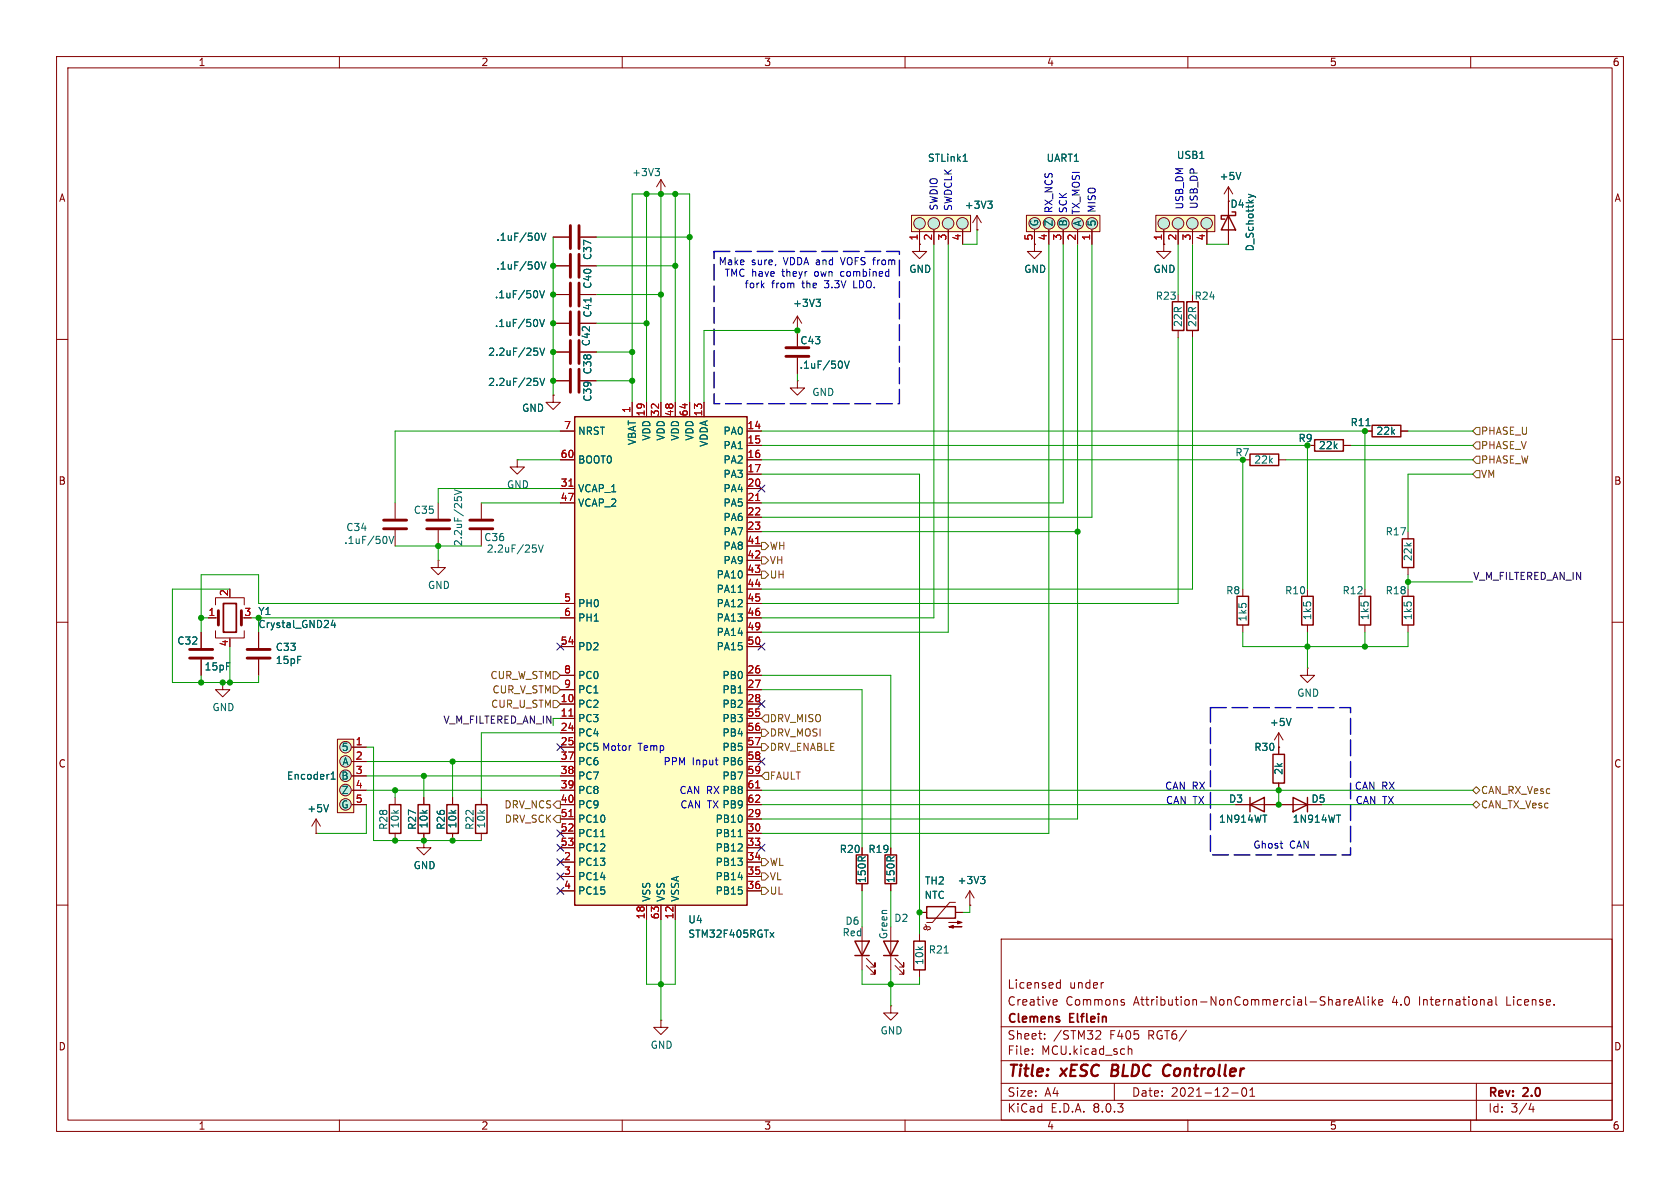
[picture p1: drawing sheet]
<svg xmlns="http://www.w3.org/2000/svg" width="297mm" height="210mm" viewBox="0 0 297 210" stroke-linecap="round" stroke-linejoin="round" font-family="sans-serif">
<g fill="none" stroke="#840000" stroke-width=".18">
<path d="M10 10h277v190h-277zM12 12h273v186h-273zM60 10v2M110 10v2M160 10v2M210 10v2M260 10v2M116.8 34.3h.1M116.8 31.8l-.7 1.2M116.8 31.8v2.5M116.8 31.8l.8 1.2M217.2 33l-.8 1.3"/>
<path d="M217.2 33v2.6M217.2 33l.7 1.3M10 60h2M285 60h2M10 110h2M285 110h2M10 160h2M285 160h2M177 166h108v32h-108zM186.4 176.7l.4 .1 .1 .3-.7 .1M186.8 177.6l-.4 .1M186.9 174.6h.6"/>
<path d="M186.9 173.8h.6M187.5 173.2v1.5M195 173.7h.1M198.4 177.2l.3 .1 .1 .2-.2 .2h-.3M198.4 176.7l.3 .1M237.6 176.7v1M238 176.7l-.3 .1-.1 .2M238.5 177.2l.7-.1-.1-.3-.4-.1-.2 .2v.7h.6M239.6 177.7l.5-1.5 .5 1.5M239.7 177.3h.8M241.1 176.2v1.3l.2 .2M241.9 176.2v.1"/>
<path d="M241.9 176.7v1M242.6 176.2v1.5M242.7 177.1l.5 .6M243.2 176.7l-.6 .6M243.7 177.2l.8-.1-.1-.3-.4-.1-.3 .2 .1 .7h.6M263.1 177.6h.6M263.1 176.8h.6v.9M263.7 177.1l-.6 .1M264.5 176.2v1.3l.2 .2M60 198v2M110 198v2M160 198v2"/>
<path d="M177 194.5h108M177 191.5h108M177 187.5h108M177 181.5h108M182.5 186.3v.1M182.5 185.5v.1M184.7 183.6v.1M184.7 182.8v.1M194 182.2l.5 .1 .1 .3-.9 1.1h.9M197 191.5v3M199.5 184.9v1.5M199.5 185.5l.2-.1 .3 .1 .1 .9"/>
<path d="M210 198v2M217.7 193.2h1.2M219.7 192.4l.2-.1a.81 .81 0 0 1 .6 .6 .81 .81 0 0 1-.3 .8l-.2 .1a.81 .81 0 0 1-.3-1.4zM221 193.8h.8M221 192.7l.4-.4v1.5M260 198v2M261 191.5v6.5M270.7 195l-.4 1.1h.9M271 195.6v1"/>
</g>
<path d="M196.7 188.2l-.3 2h.8M206.6 188.2l-.5 .1M206.6 190.1l-.4 .1" fill="none" stroke="#840000" stroke-width=".4"/>
<path d="M115.8 29.8h.8l-.4 .5M116.4 30.3l.2 .2v.3l-.2 .3M219.4 30.5l-.5 1.2" fill="none" stroke="#006464" stroke-width=".18"/>
<path d="M101.6 73.7h30.5v86.3h-30.5z" fill="#ffffc2"/>
<path d="M217.2 38.1l1.2 2.5h-2.5zM217.8 37.5h.6v.6h-2.5v.6h.6M101.6 73.7h30.5v86.3h-30.5zM221 80.3h5.1v2h-5.1z" fill="none" stroke="#840000" stroke-width=".25"/>
<g fill="none" stroke="#840000" stroke-width=".18">
<path d="M217.2 35.6v7.6M97.8 57.2h2.8M102.6 57.2h2.8M141 58.4h.1M141 55.9v5.3M141 55.9l-.8 1.3M141 55.9l.7 1.3M182.9 43.2v1.3h1.2l-1.2 1.2-1.3-1.2h1.3M182.9 43.2h.1M205.7 43.2v1.3h1.3l-1.3 1.2-1.2-1.2h1.2M205.7 43.2h.1M99.1 76.2h2.5"/>
<path d="M111.8 71.1v2.6M114.3 71.1v2.6M116.8 71.1v2.6M119.4 71.1v2.6M121.9 71.1v2.6M124.5 71.1v2.6M132.1 76.2h2.5M132.1 78.7h2.5M141 67.3v1.3h1.2l-1.2 1.3-1.3-1.3h1.3M141 67.3h.1M141 63.2v2.8M99.1 81.3h2.5"/>
<path d="M99.1 86.4h2.5M99.1 88.9h2.5M132.1 81.3h2.5M132.1 83.8h2.5M132.1 86.4h2.5M132.1 88.9h2.5M132.1 91.4h2.5M132.1 94h2.5M132.1 96.5h2.5M132.1 99.1h2.5M226.1 81.3h1.2M36.8 109.2h1.8"/>
<path d="M38.1 111.5v1.3h5.1v-1.3M38.1 106.9v-1.2h5.1v1.2M40.6 112.8v.2M45.7 111.8v2.8M45.7 116.6v2.8M99.1 119.4h2.5M99.1 106.7h2.5M99.1 109.2h2.5M99.1 114.3h2.5M132.1 119.4h2.5M132.1 101.6h2.5M132.1 104.1h2.5"/>
<path d="M132.1 106.7h2.5M132.1 109.2h2.5M132.1 111.8h2.5M132.1 114.3h2.5M39.4 120.7v1.2h1.2l-1.2 1.3-1.3-1.3h1.3M39.4 120.7h.1M99.1 124.5h2.5M99.1 127h2.5M99.1 129.5h2.5M99.1 132.1h2.5M99.1 121.9h2.5M99.1 134.6h2.5"/>
<path d="M99.1 137.2h2.5M99.1 139.7h2.5M132.1 124.5h2.5M132.1 127h2.5M132.1 129.5h2.5M132.1 132.1h2.5M132.1 121.9h2.5M132.1 134.6h2.5M132.1 137.2h2.5M132.1 139.7h2.5M55.9 147.3h.1M55.9 144.8l-.8 1.3"/>
<path d="M55.9 144.8v2.5M55.9 144.8l.7 1.3M99.1 152.4h2.5M99.1 144.8h2.5M99.1 154.9h2.5M99.1 147.3h2.5M99.1 149.9h2.5M99.1 157.5h2.5M99.1 142.2h2.5M132.1 152.4h2.5M132.1 144.8h2.5M132.1 154.9h2.5"/>
<path d="M132.1 147.3h2.5M132.1 149.9h2.5M132.1 157.5h2.5M132.1 142.2h2.5M114.3 160v2.6M116.8 160v2.6M119.4 160v2.6"/>
</g>
<path d="M100.6 85.9h.7M133.6 88.5h.7M133.6 96.1h.7M100.6 126.6h.7M133.6 139.3h.7M100.6 144.4h.7" fill="none" stroke="#a90000" stroke-width=".18"/>
<g fill="none" stroke="#006464" stroke-width=".18">
<path d="M220.7 34.3l.9 .3M221.6 34.6l-.9 .3M221.6 34.6l.4 .3M95.4 56.5l.4 1.2 .5-1.2M144.3 52.9h.7l-.4 .5M144.8 53.4l.2 .2v.3l-.2 .3M149.3 63.8l.4 1.3 .4-1.3M58.9 109.6l-.3 .9h.7M59.2 110.1v.8M130.5 104.7h.7M58.1 142.2l-.4 1.3M106.2 147.9h.7"/>
<path d="M130.5 147.9h.7M136.1 164.8l.7 .9M136.8 164.8l-.7 .9"/>
</g>
<path d="M100.8 55.1v4.1M102.4 55.1v4.1M138.9 61.5h4.1M138.9 63h4.1M38.6 108v2.5M42.7 108v2.5M43.7 116.3h4.1M43.7 114.8h4.1" fill="none" stroke="#840000" stroke-width=".51"/>
<path d="M39.5 106.7h2.3v5.1h-2.3z" fill="none" stroke="#840000" stroke-width=".3"/>
<path d="M59.7 130.7h2.8v13h-2.8z" fill="#ffffc2"/>
<g fill="#bdf5ff" stroke="#bdf5ff" stroke-width=".18">
<circle cx="61.1" cy="132.1" r="1.02"/>
<circle cx="61.1" cy="134.6" r="1.02"/>
<circle cx="61.1" cy="137.1" r="1.02"/>
<circle cx="61.1" cy="139.7" r="1.02"/>
</g>
<g fill="none" stroke="#840000" stroke-width=".18">
<path d="M35.6 111.8v2.8M35.6 116.6v2.8M59.7 130.7h2.8v13h-2.8zM62.2 132.1h2.6M62.2 134.6h2.6M62.2 137.2h2.6M62.2 139.7h2.6M62.2 142.2h2.6"/>
<circle cx="61.1" cy="139.7" r="1.02"/>
<circle cx="61.1" cy="137.1" r="1.02"/>
<circle cx="61.1" cy="132.1" r="1.02"/>
<circle cx="61.1" cy="134.6" r="1.02"/>
</g>
<path d="M58.5 137.7h.8M58.5 136.8l.4-.3v1.2" fill="none" stroke="#006464" stroke-width=".18"/>
<path d="M33.5 116.3h4.1M33.5 114.8h4.1" fill="none" stroke="#840000" stroke-width=".51"/>
<path d="M181.5 38.1h12.9v2.9h-12.9z" fill="#ffffc2"/>
<g fill="#bdf5ff" stroke="#bdf5ff" stroke-width=".18">
<circle cx="193" cy="39.5" r="1.02"/>
<circle cx="185.5" cy="39.5" r="1.02"/>
</g>
<g fill="none" stroke="#840000" stroke-width=".18">
<path d="M181.5 38.1h12.9v2.9h-12.9zM182.9 40.6v2.6M185.4 40.6v2.6M188 40.6v2.6M190.5 40.6v2.6M193 40.6v2.6"/>
<circle cx="185.5" cy="39.5" r="1.02"/>
<circle cx="193" cy="39.5" r="1.02"/>
</g>
<path d="M161.2 38.1h10.4v2.9h-10.4z" fill="#ffffc2"/>
<g fill="#bdf5ff" stroke="#bdf5ff" stroke-width=".18">
<circle cx="162.6" cy="39.5" r="1.02"/>
<circle cx="165.1" cy="39.5" r="1.02"/>
<circle cx="167.6" cy="39.5" r="1.02"/>
<circle cx="170.1" cy="39.5" r="1.02"/>
</g>
<g fill="none" stroke="#840000" stroke-width=".18">
<path d="M161.2 38.1h10.4v2.9h-10.4zM172.7 38.1l-.7 1.3M172.7 38.1v2.5M172.7 38.1l.8 1.3M97.8 52.1h2.8M97.8 47h2.8M97.8 41.9h2.8M102.6 52.1h2.8M102.6 47h2.8M102.6 41.9h2.8M162.6 43.2v1.3h1.2l-1.2 1.2-1.3-1.2h1.3M162.6 43.2h.1"/>
<path d="M162.6 40.6v2.6M165.1 40.6v2.6M167.6 40.6v2.6M170.2 40.6v2.6M172.7 40.6h.1M208.3 52.1v1.2M208.3 58.4v1.3M210.8 58.4v1.3M97.8 69.9v1.2h1.3l-1.3 1.3-1.3-1.3h1.3M97.8 69.9h.1M97.8 62.2h2.8M97.8 67.3h2.8"/>
<path d="M102.6 62.2h2.8M102.6 67.3h2.8M231.1 78.7h1.3M237.5 78.7h1.3M241.3 76.2h1.3M247.6 76.2h1.3M69.8 88.9v2.8M69.8 93.7v2.8M77.5 99.1v1.2h1.2l-1.2 1.3-1.3-1.3h1.3M77.5 99.1h.1M77.5 88.9v2.8M77.5 93.7v2.8"/>
<path d="M85.1 88.9v2.8M85.1 93.7v2.8M91.4 81.3v1.3h1.3l-1.3 1.2-1.2-1.2h1.2M91.4 81.3h.1M248.9 94v1.3M219.7 104.1v1.3M219.7 110.5v1.3M231.1 118.1v1.3h1.3l-1.3 1.3-1.2-1.3h1.2M231.1 118.1h.1M231.1 104.1v1.3M231.1 110.5v1.3M241.3 104.1v1.3"/>
<path d="M241.3 110.5v1.3M248.9 100.3v1.3M248.9 104.1v1.3M248.9 110.5v1.3M226.1 132.1h.1M226.1 129.5l-.8 1.3M226.1 129.5v3.9M226.1 138.4v1.3M226.1 129.5l.7 1.3M69.8 141v1.2M69.8 147.3v1.3M74.9 141v1.2"/>
<path d="M74.9 147.3v1.3M80 141v1.2M80 147.3v1.3M85.1 141v1.2M85.1 147.3v1.3M168.9 159.5h-1l-3.1 3.6h-1M171.4 157.5l-.7 1.3M171.4 157.5v2.5M171.4 157.5l.8 1.3M218.4 142.2h15.3M157.5 166.4v5.1M158.2 170.7l1.6 1.5v-.7v.7h-.8"/>
<path d="M158.2 169.4l1.6 1.5v-.7v.7h-.8M162.6 165.1v1.3M162.6 171.5v1.2M162.6 161.3h1.2M163.3 164.1l.2-.3 .9 .1v.3l-.4 .3M163.6 163.5l.2 .2v.5l-.3 .1-.2-.2M168.9 161.3h1.3M171.4 160h.1"/>
<circle cx="162.6" cy="39.5" r="1.02"/>
<circle cx="165.1" cy="39.5" r="1.02"/>
<circle cx="167.6" cy="39.5" r="1.02"/>
<circle cx="170.1" cy="39.5" r="1.02"/>
</g>
<g fill="none" stroke="#006464" stroke-width=".18">
<path d="M170.3 28.5h.7M174.6 35.6h.8l-.4 .4M175.2 36l.2 .3v.3l-.2 .2M95.4 51.4l.4 1.2 .5-1.2M95.7 46.3l.4 1.3 .4-1.3M95.7 41.2l.4 1.3 .4-1.3M104.5 52.7v.7M94.4 61.5h.6M94.4 66.9h.6M94.8 62l.3 .3v.3l-.3 .2M94.8 67.4l.3 .2v.3l-.3 .2M95.4 61.5l.5 1.3 .4-1.3"/>
<path d="M95.4 66.9l.5 1.2 .4-1.2M241.5 75.3h.7M68.8 94.8l.4 1.3 .4-1.3M80.3 87.9v.6M80.3 86.6l1.3 .4-1.3 .4M80.8 88l.3-.2h.3l.2 .2M94.2 96.3h.6M94.6 96.8l.2 .3v.3l-.2 .2M95.2 96.3l.4 1.3 .4-1.3M228.3 127l-.5 1.3M173.3 154.9h.8l-.4 .5M173.9 155.4l.2 .3v.3l-.2 .2"/>
<path d="M223.2 144.1h.8M236.3 144.1h.7M166.9 168.5h.7"/>
</g>
<g fill="none" stroke="#840000" stroke-width=".25">
<path d="M207.3 53.3h2v5.1h-2zM209.8 53.3h2v5.1h-2zM232.4 77.7h5.1v2.1h-5.1zM242.6 75.2h5v2h-5zM247.9 95.3h2v5h-2zM218.7 105.4h2v5.1h-2zM230.1 105.4h2.1v5.1h-2.1zM240.3 105.4h2v5.1h-2zM247.9 105.4h2v5.1h-2zM225 133.4h2.1v5h-2.1zM68.8 142.2h2.1v5.1h-2.1zM73.9 142.2h2v5.1h-2z"/>
<path d="M79 142.2h2v5.1h-2zM84.1 142.2h2v5.1h-2zM221 142.2l2.5-1.2v2.5zM221 141v2.5M228.6 141l2.5 1.2-2.5 1.3zM231.1 141v2.5M156.2 166.4h2.5l-1.2 2.5zM156.2 168.9h2.5M161.5 166.4h2.1v5.1h-2.1zM163.8 160.3h5.1v2h-5.1z"/>
</g>
<g fill="none" stroke="#840000" stroke-width=".51">
<path d="M100.8 39.9v4M102.4 39.9v4M100.8 45v4M100.8 50v4.1M102.4 45v4M102.4 50v4.1M100.8 60.2v4.1M100.8 65.3v4M102.4 60.2v4.1M102.4 65.3v4M67.8 91.9h4.1M67.8 93.5h4.1"/>
<path d="M75.4 91.9h4.1M75.4 93.5h4.1M83.1 91.9h4M83.1 93.5h4"/>
</g>
<g fill="#840000" stroke="#840000" stroke-width=".18">
<path d="M167.8 163.8l.7-.2v.5l-.7-.3h2.3z"/>
<path d="M167.8 163.1h2.3l-.8 .2v-.5l.8 .3z"/>
</g>
<path d="M204.3 38.1h10.5v2.9h-10.5z" fill="#ffffc2"/>
<g fill="#bdf5ff" stroke="#bdf5ff" stroke-width=".18">
<circle cx="205.7" cy="39.5" r="1.02"/>
<circle cx="208.3" cy="39.5" r="1.02"/>
<circle cx="210.8" cy="39.5" r="1.02"/>
<circle cx="213.3" cy="39.5" r="1.02"/>
</g>
<g fill="none" stroke="#840000" stroke-width=".18">
<path d="M204.3 38.1h10.5v2.9h-10.5zM217.2 35.6v2.5M97.8 52.1h2.8M97.8 47h2.8M97.8 41.9h2.8M97.8 57.2h2.8M102.6 52.1h2.8M102.6 47h2.8M102.6 41.9h2.8M102.6 57.2h2.8M141 58.4h.1M141 58.4v2.8"/>
<path d="M162.6 43.2h.1M162.6 40.6v2.6M165.1 40.6v2.6M167.6 40.6v2.6M170.2 40.6v2.6M172.7 40.6h.1M182.9 43.2h.1M182.9 40.6v2.6M185.4 40.6v2.6M188 40.6v2.6M190.5 40.6v2.6M193 40.6v2.6"/>
<path d="M205.7 43.2h.1M205.7 40.6v2.6M208.3 40.6v2.6M210.8 40.6v2.6M213.4 40.6v2.6M217.2 40.6v2.6M97.8 69.9h.1M97.8 62.2h2.8M97.8 67.3h2.8M99.1 76.2h2.5M102.6 62.2h2.8M102.6 67.3h2.8"/>
<path d="M111.8 71.1v2.6M114.3 71.1v2.6M116.8 71.1v2.6M119.4 71.1v2.6M121.9 71.1v2.6M124.5 71.1v2.6M132.1 76.2h2.5M132.1 78.7h2.5M141 63.2v2.8M231.1 78.7h1.3M237.5 78.7h1.3M241.3 76.2h1.3"/>
<path d="M247.6 76.2h1.3M99.1 81.3h2.5M99.1 86.4h2.5M99.1 88.9h2.5M132.1 81.3h2.5M132.1 83.8h2.5M132.1 86.4h2.5M132.1 88.9h2.5M132.1 91.4h2.5M132.1 94h2.5M132.1 96.5h2.5M132.1 99.1h2.5"/>
<path d="M35.6 111.8v2.8M35.6 116.6v2.8M36.8 109.2h1.3M45.7 111.8v2.8M45.7 116.6v2.8M99.1 119.4h2.5M99.1 106.7h2.5M99.1 109.2h2.5M99.1 114.3h2.5M132.1 119.4h2.5M132.1 101.6h2.5M132.1 104.1h2.5"/>
<path d="M132.1 106.7h2.5M132.1 109.2h2.5M132.1 111.8h2.5M132.1 114.3h2.5M62.2 132.1h2.6M62.2 134.6h2.6M62.2 137.2h2.6M62.2 139.7h2.6M99.1 124.5h2.5M99.1 127h2.5M99.1 129.5h2.5M99.1 132.1h2.5"/>
<path d="M99.1 121.9h2.5M99.1 134.6h2.5M99.1 137.2h2.5M99.1 139.7h2.5M132.1 124.5h2.5M132.1 127h2.5M132.1 129.5h2.5M132.1 132.1h2.5M132.1 121.9h2.5M132.1 134.6h2.5M132.1 137.2h2.5M132.1 139.7h2.5"/>
<path d="M226.1 132.1h.1M226.1 132.1v1.3M226.1 138.4v1.3M55.9 147.3h.1M62.2 142.2h2.6M74.9 148.6v1.3h1.3l-1.3 1.2-1.2-1.2h1.2M74.9 148.6h.1M74.9 141v1.2M74.9 147.3v1.3M80 141v1.2M80 147.3v1.3M99.1 142.2h2.5"/>
<path d="M99.1 152.4h2.5M99.1 144.8h2.5M99.1 154.9h2.5M99.1 147.3h2.5M99.1 149.9h2.5M99.1 157.5h2.5M132.1 142.2h2.5M132.1 152.4h2.5M132.1 144.8h2.5M132.1 154.9h2.5M132.1 147.3h2.5M132.1 149.9h2.5"/>
<path d="M132.1 157.5h2.5M152.4 149.9v1.2M152.4 156.2v1.3M157.5 149.9v1.2M157.5 156.2v1.3M218.4 142.2h2.6M223.5 142.2h5.1M231.1 142.2h2.6M114.3 160v2.6M116.8 160v2.6M119.4 160v2.6M152.4 163.8v7.7"/>
<path d="M153.2 170.7l1.5 1.5v-.7v.7h-.8M153.2 169.4l1.5 1.5v-.7v.7h-.8M157.5 177.8v1.3h1.2l-1.2 1.2-1.3-1.2h1.3M157.5 177.8h.1M162.6 161.3h1.2M168.9 161.3h1.3M171.4 160h.1M116.8 180.3v1.3h1.3l-1.3 1.3-1.2-1.3h1.2M116.8 180.3h.1"/>
<circle cx="205.7" cy="39.5" r="1.02"/>
<circle cx="208.3" cy="39.5" r="1.02"/>
<circle cx="210.8" cy="39.5" r="1.02"/>
<circle cx="213.3" cy="39.5" r="1.02"/>
</g>
<path d="M151.4 151.1h2v5.1h-2zM156.5 151.1h2v5.1h-2zM151.1 166.4h2.6l-1.3 2.5zM151.1 168.9h2.6" fill="none" stroke="#840000" stroke-width=".25"/>
<g fill="none" stroke="#725600" stroke-width=".18">
<path d="M261 75.6h.6v1.2h-.6l-.7-.6zM261 78.1h.6v1.3h-.6l-.7-.7zM134.6 98.4h.7l.6 .7-.6 .6h-.7zM134.6 95.9h.7l.6 .6-.6 .7h-.7zM261 83.2h.6v1.3h-.6l-.7-.7zM261 80.6h.6v1.3h-.6l-.7-.6zM97.8 118.7h.6l.7 .7-.7 .6h-.6zM134.6 101h.7l.6 .6-.6 .6h-.7zM97.8 123.8h.6l.7 .7-.7 .6h-.6zM97.8 121.3h.6l.7 .6-.7 .7h-.6zM134.6 128.9h.7l.6 .6-.6 .7h-.7zM134.6 131.4h.7l.6 .7-.6 .6h-.7z"/>
<path d="M135.3 126.4h.6v1.2h-.6l-.7-.6zM135.3 136.5h.6v1.3h-.6l-.7-.6zM260.3 139.7l.7-.6 .6 .6-.6 .6zM98.4 141.6h.7v1.3h-.7l-.6-.7zM98.4 144.1h.7v1.3h-.7l-.6-.6zM134.6 154.3h.7l.6 .6-.6 .7h-.7zM134.6 156.8h.7l.6 .7-.6 .6h-.7zM134.6 151.8h.7l.6 .6-.6 .6h-.7zM260.3 142.2l.7-.6 .6 .6-.6 .7z"/>
</g>
<path d="M148.6 45.5l.4 1.3M111.5 131.8h.1M126.4 134.4h.5M126.8 135.2h.1M226.3 149.1h.5M226.7 149.9h.1" fill="none" stroke="#0000c2" stroke-width=".18"/>
<path d="M126.2 44.5h32.8v26.9h-32.8zM214 125.1h24.8v26h-24.8z" fill="none" stroke="#0000c2" stroke-width=".25" stroke-dasharray="2.8 1"/>
<g fill="none" stroke="#009600" stroke-width=".18">
<path d="M114.3 34.3v36.8M116.8 34.3v36.8M119.4 34.3v36.8M97.8 41.9v28M105.4 47h14M105.4 52.1h11.4M105.4 57.2h8.9M105.4 41.9h16.5M141 58.4h-16.5v12.7M165.1 43.2v66h-30.5M167.6 43.2v68.6h-33M172.7 40.6v2.6h-2.5"/>
<path d="M185.4 43.2v104.1h-50.8M188 43.2v45.7h-53.4M190.5 43.2v101.6h-55.9M193 43.2v48.2h-58.4M208.3 43.2v8.9M208.3 59.7v47h-73.7M210.8 43.2v8.9M210.8 59.7v44.4h-76.2M213.4 43.2h3.8M99.1 76.2h-29.3v12.7M105.4 62.2h6.4M105.4 67.3h6.4"/>
<path d="M111.8 71.1v-36.8h10.1v36.8M134.6 76.2h106.7v27.9M134.6 78.7h96.5v25.4M141 66v1.3M238.8 78.7h21.5M248.9 76.2h11.4M69.8 96.5h15.3M77.5 96.5v2.6M85.1 88.9h14M91.4 81.3h7.7M99.1 86.4h-21.6v2.5M134.6 81.3h85.1v22.8"/>
<path d="M134.6 83.8h28v81.3M134.6 94h55.9M227.3 81.3h33M260.3 83.8h-11.4v10.2M35.6 109.2h1.2M35.6 119.4v1.3M40.6 104.1h-10.1v16.6h15.2v-1.3M40.6 114.3v6.4M44.4 109.2h54.7M45.7 109.2v2.6M99.1 106.7h-53.4v-5.1h-10.1v10.2M134.6 119.4h22.9v30.5"/>
<path d="M219.7 111.8v2.5h29.2v-2.5M231.1 111.8v6.3M241.3 111.8v2.5M248.9 101.6v2.5M248.9 102.9h11.4M64.8 132.1h1.2v16.5h19.1M64.8 134.6h34.3M64.8 137.2h34.3M64.8 139.7h34.3M69.8 139.7v1.3M74.9 137.2v3.8M80 134.6v6.4"/>
<path d="M97.8 127h1.3M99.1 129.5h-14v11.5M134.6 121.9h17.8v28M134.6 139.7h125.7M226.1 139.7v2.5M64.8 142.2v5.1h-8.9M134.6 142.2h83.8M152.4 157.5v6.3M157.5 157.5v6.3M233.7 142.2h26.6M114.3 162.6v11.4h5.1v-11.4M116.8 162.6v17.7"/>
<path d="M152.4 171.5v2.5h10.2v-1.3M157.5 171.5v6.3M171.4 160v1.3h-1.2"/>
</g>
<g fill="none" stroke="#000084" stroke-width=".18">
<path d="M134 85.8l1.2 1.2M135.2 85.8l-1.2 1.2M98.5 113.7l1.2 1.2M99.7 113.7l-1.2 1.2M134 113.7l1.2 1.2M135.2 113.7l-1.2 1.2M98.5 131.5l1.2 1.2M99.7 131.5l-1.2 1.2M134 123.9l1.2 1.2M134 134l1.2 1.2M135.2 123.9l-1.2 1.2M135.2 134l-1.2 1.2"/>
<path d="M98.5 149.3l1.2 1.2M98.5 156.9l1.2 1.2M98.5 146.7l1.2 1.2M98.5 154.3l1.2 1.2M98.5 151.8l1.2 1.2M99.7 149.3l-1.2 1.2M99.7 156.9l-1.2 1.2M99.7 146.7l-1.2 1.2M99.7 154.3l-1.2 1.2M99.7 151.8l-1.2 1.2M134 149.3l1.2 1.2M135.2 149.3l-1.2 1.2"/>
</g>
<g fill="none" stroke="#006464" stroke-width=".18">
<path d="M170.3 28.5h.7M174.6 35.6h.8l-.4 .4M175.2 36l.2 .3v.3l-.2 .2M219.4 30.5l-.5 1.2M220.7 34.3l.9 .3M221.6 34.6l-.9 .3M221.6 34.6l.4 .3M95.4 51.4l.4 1.2 .5-1.2M95.4 56.5l.4 1.2 .5-1.2M95.7 46.3l.4 1.3 .4-1.3M95.7 41.2l.4 1.3 .4-1.3M104.5 52.7v.7"/>
<path d="M144.3 52.9h.7l-.4 .5M144.8 53.4l.2 .2v.3l-.2 .3M94.4 61.5h.6M94.4 66.9h.6M94.8 62l.3 .3v.3l-.3 .2M94.8 67.4l.3 .2v.3l-.3 .2M95.4 61.5l.5 1.3 .4-1.3M95.4 66.9l.5 1.2 .4-1.2M149.3 63.8l.4 1.3 .4-1.3M241.5 75.3h.7M58.9 109.6l-.3 .9h.7M59.2 110.1v.8"/>
<path d="M130.5 104.7h.7M58.5 137.7h.8M58.5 136.8l.4-.3v1.2M228.3 127l-.5 1.3M58.1 142.2l-.4 1.3M106.2 147.9h.7M130.5 147.9h.7M173.3 154.9h.8l-.4 .5M173.9 155.4l.2 .3v.3l-.2 .2M223.2 144.1h.8M236.3 144.1h.7M136.1 164.8l.7 .9"/>
<path d="M136.8 164.8l-.7 .9"/>
</g>
<path d="M100.6 85.9h.7M133.6 88.5h.7M133.6 96.1h.7M100.6 126.6h.7M133.6 139.3h.7M100.6 144.4h.7" fill="none" stroke="#a90000" stroke-width=".18"/>
<g fill="#009600" stroke="#009600" stroke-width=".18">
<circle cx="111.8" cy="67.3" r=".46"/>
<circle cx="111.8" cy="62.2" r=".46"/>
<circle cx="114.3" cy="57.2" r=".46"/>
<circle cx="248.9" cy="102.9" r=".46"/>
<circle cx="226.1" cy="139.7" r=".46"/>
<circle cx="241.3" cy="76.2" r=".46"/>
<circle cx="231.1" cy="114.3" r=".46"/>
<circle cx="241.3" cy="114.3" r=".46"/>
<circle cx="226.1" cy="142.2" r=".46"/>
<circle cx="231.1" cy="78.7" r=".46"/>
<circle cx="190.5" cy="94" r=".46"/>
<circle cx="141" cy="58.4" r=".46"/>
<circle cx="219.7" cy="81.3" r=".46"/>
<circle cx="162.6" cy="161.3" r=".46"/>
<circle cx="157.5" cy="174" r=".46"/>
<circle cx="80" cy="148.6" r=".46"/>
<circle cx="74.9" cy="148.6" r=".46"/>
<circle cx="69.8" cy="148.6" r=".46"/>
<circle cx="74.9" cy="137.2" r=".46"/>
<circle cx="69.8" cy="139.7" r=".46"/>
<circle cx="116.8" cy="174" r=".46"/>
<circle cx="116.8" cy="52.1" r=".46"/>
<circle cx="121.9" cy="41.9" r=".46"/>
<circle cx="119.4" cy="34.3" r=".46"/>
<circle cx="116.8" cy="34.3" r=".46"/>
<circle cx="114.3" cy="34.3" r=".46"/>
<circle cx="119.4" cy="47" r=".46"/>
<circle cx="80" cy="134.6" r=".46"/>
<circle cx="35.6" cy="120.7" r=".46"/>
<circle cx="39.4" cy="120.7" r=".46"/>
<circle cx="40.6" cy="120.7" r=".46"/>
<circle cx="35.6" cy="109.2" r=".46"/>
<circle cx="77.5" cy="96.5" r=".46"/>
<circle cx="97.8" cy="57.2" r=".46"/>
<circle cx="97.8" cy="52.1" r=".46"/>
<circle cx="97.8" cy="67.3" r=".46"/>
<circle cx="45.7" cy="109.2" r=".46"/>
<circle cx="97.8" cy="47" r=".46"/>
<circle cx="97.8" cy="62.2" r=".46"/>
</g>
<g font-size="2.8" fill="#840000">
<text x="178" y="190.9">Title:</text>
<text x="187.7" y="190.9">xESC</text>
<text x="197.3" y="190.9">BLDC</text>
<text x="207.3" y="190.9">Controller</text>
</g>
<g font-size="2.1" fill="#840000">
<text x="178" y="178">Creative</text>
<text x="178" y="175">Licensed</text>
<text x="188.4" y="178">Commons</text>
<text x="189" y="175">under</text>
<text x="200.5" y="178">Attribution-NonCommercial-ShareAlike</text>
<text x="246.3" y="178">4.0</text>
<text x="251.1" y="178">International</text>
<text x="266.7" y="178">License.</text>
<text x="178" y="184">Sheet:</text>
<text x="178" y="181.2">Clemens</text>
<text x="186.2" y="184">/STM32</text>
<text x="189.2" y="181.2">Elflein</text>
<text x="196.2" y="184">F405</text>
<text x="203.1" y="184">RGT6/</text>
<text x="178" y="186.7">File:</text>
<text x="184.1" y="186.7">MCU.kicad_sch</text>
<text x="178" y="196.9">KiCad</text>
<text x="178" y="194.1">Size:</text>
<text x="184.7" y="194.1">A4</text>
<text x="185.7" y="196.9">E.D.A.</text>
<text x="193.3" y="196.9">8.0.3</text>
<text x="200" y="194.1">Date:</text>
<text x="207" y="194.1">2021-12-01</text>
<text x="263" y="194.3">Rev:</text>
<text x="263" y="196.9">Id:</text>
<text x="267.1" y="196.9">3/4</text>
<text x="269.4" y="194.3">2.0</text>
</g>
<g font-size="1.8" fill="#840000">
<text x="35" y="11.9">1</text>
<text x="85" y="11.9">2</text>
<text x="135" y="11.9">3</text>
<text x="185" y="11.9">4</text>
<text x="235" y="11.9">5</text>
<text x="285" y="11.9">6</text>
<text x="10.3" y="35.9">A</text>
<text x="285.3" y="35.9">A</text>
<text x="10.3" y="85.9">B</text>
<text x="285.3" y="85.9">B</text>
<text x="10.3" y="135.9">C</text>
<text x="285.3" y="135.9">C</text>
<text x="10.3" y="185.9">D</text>
<text x="285.3" y="185.9">D</text>
<text x="35" y="199.9">1</text>
<text x="85" y="199.9">2</text>
<text x="135" y="199.9">3</text>
<text x="185" y="199.9">4</text>
<text x="235" y="199.9">5</text>
<text x="285" y="199.9">6</text>
</g>
<g font-size="1.8" fill="#006464">
<text x="163.9" y="28.8">STLink1</text>
<text x="184.9" y="28.8">UART1</text>
<text x="208" y="28.3">USB1</text>
<text x="111.7" y="31.3">+3V3</text>
<text x="215.5" y="32">+5V</text>
<text x="170.5" y="37.1">+3V3</text>
<text x="183.7" y="40.1" transform="rotate(-90 183.7 40.1)">G</text>
<text x="186.3" y="40.1" transform="rotate(-90 186.3 40.1)">Z</text>
<text x="188.8" y="40.1" transform="rotate(-90 188.8 40.1)">B</text>
<text x="191.4" y="40.1" transform="rotate(-90 191.4 40.1)">A</text>
<text x="193.9" y="40.1" transform="rotate(-90 193.9 40.1)">5</text>
<text x="217.4" y="36.9">D4</text>
<text x="87.6" y="47.9">.1uF/50V</text>
<text x="87.6" y="42.8">.1uF/50V</text>
<text x="104.7" y="46.1" transform="rotate(-90 104.7 46.1)">C37</text>
<text x="221.8" y="44.5" transform="rotate(-90 221.8 44.5)">D_Schottky</text>
<text x="87.4" y="52.9">.1uF/50V</text>
<text x="104.7" y="51.1" transform="rotate(-90 104.7 51.1)">C40</text>
<text x="160.7" y="48.4">GND</text>
<text x="181" y="48.4">GND</text>
<text x="203.8" y="48.4">GND</text>
<text x="204.2" y="53.2">R23</text>
<text x="211.1" y="53.2">R24</text>
<text x="87.4" y="58">.1uF/50V</text>
<text x="104.7" y="56.2" transform="rotate(-90 104.7 56.2)">C41</text>
<text x="140.1" y="54.5">+3V3</text>
<text x="209.1" y="57.9" transform="rotate(-90 209.1 57.9)">22R</text>
<text x="211.7" y="57.9" transform="rotate(-90 211.7 57.9)">22R</text>
<text x="86.2" y="63.1">2.2uF/25V</text>
<text x="104.5" y="61.3" transform="rotate(-90 104.5 61.3)">C42</text>
<text x="141.3" y="65.4">.1uF/50V</text>
<text x="141.4" y="61.1">C43</text>
<text x="86.2" y="68.4">2.2uF/25V</text>
<text x="104.7" y="71.1" transform="rotate(-90 104.7 71.1)">C39</text>
<text x="104.7" y="66.3" transform="rotate(-90 104.7 66.3)">C38</text>
<text x="143.5" y="70.2">GND</text>
<text x="92.2" y="73">GND</text>
<text x="102.1" y="77.1">NRST</text>
<text x="115.2" y="78" transform="rotate(-90 115.2 78)">VDD</text>
<text x="117.7" y="78" transform="rotate(-90 117.7 78)">VDD</text>
<text x="120.2" y="78" transform="rotate(-90 120.2 78)">VDD</text>
<text x="122.8" y="78" transform="rotate(-90 122.8 78)">VDD</text>
<text x="127.8" y="77.1">PA0</text>
<text x="238.7" y="75.5">R11</text>
<text x="243.2" y="77.1">22k</text>
<text x="102.1" y="82.1">BOOT0</text>
<text x="112.6" y="78.8" transform="rotate(-90 112.6 78.8)">VBAT</text>
<text x="125.3" y="79.1" transform="rotate(-90 125.3 79.1)">VDDA</text>
<text x="127.8" y="79.6">PA1</text>
<text x="127.8" y="82.1">PA2</text>
<text x="218.3" y="80.9">R7</text>
<text x="221.6" y="82.1">22k</text>
<text x="229.5" y="78.3">R9</text>
<text x="233.1" y="79.6">22k</text>
<text x="89.5" y="86.5">GND</text>
<text x="102.1" y="87.2">VCAP_1</text>
<text x="102.1" y="89.8">VCAP_2</text>
<text x="127.8" y="84.7">PA3</text>
<text x="127.8" y="87.2">PA4</text>
<text x="127.8" y="89.8">PA5</text>
<text x="61.1" y="94.1">C34</text>
<text x="73.1" y="91">C35</text>
<text x="85.5" y="95.9">C36</text>
<text x="127.8" y="92.3">PA6</text>
<text x="127.8" y="94.8">PA7</text>
<text x="244.9" y="94.8">R17</text>
<text x="60.7" y="96.4">.1uF/50V</text>
<text x="81.9" y="96.7" transform="rotate(-90 81.9 96.7)">2.2uF/25V</text>
<text x="86" y="97.9">2.2uF/25V</text>
<text x="127.8" y="97.4">PA8</text>
<text x="127.8" y="99.9">PA9</text>
<text x="249.8" y="99.3" transform="rotate(-90 249.8 99.3)">22k</text>
<text x="75.6" y="104.3">GND</text>
<text x="102.1" y="107.5">PH0</text>
<text x="126.6" y="102.5">PA10</text>
<text x="126.6" y="105">PA11</text>
<text x="126.6" y="107.5">PA12</text>
<text x="216.7" y="105.3">R8</text>
<text x="227.1" y="105.3">R10</text>
<text x="237.2" y="105.3">R12</text>
<text x="244.9" y="105.3">R18</text>
<text x="45.6" y="108.9">Y1</text>
<text x="45.6" y="111.2">Crystal_GND24</text>
<text x="102.1" y="110.1">PH1</text>
<text x="126.6" y="110.1">PA13</text>
<text x="126.6" y="112.6">PA14</text>
<text x="220.6" y="110" transform="rotate(-90 220.6 110)">1k5</text>
<text x="232" y="109.7" transform="rotate(-90 232 109.7)">1k5</text>
<text x="242.2" y="109.7" transform="rotate(-90 242.2 109.7)">1k5</text>
<text x="249.8" y="109.7" transform="rotate(-90 249.8 109.7)">1k5</text>
<text x="31.3" y="114.1">C32</text>
<text x="36.1" y="118.7">15pF</text>
<text x="48.7" y="115.3">C33</text>
<text x="48.7" y="117.6">15pF</text>
<text x="102.1" y="115.2">PD2</text>
<text x="126.6" y="115.2">PA15</text>
<text x="37.5" y="125.9">GND</text>
<text x="102.1" y="125.3">PC2</text>
<text x="102.1" y="120.2">PC0</text>
<text x="102.1" y="122.8">PC1</text>
<text x="127.6" y="120.2">PB0</text>
<text x="127.6" y="122.8">PB1</text>
<text x="127.6" y="125.3">PB2</text>
<text x="229.2" y="123.4">GND</text>
<text x="102.1" y="127.9">PC3</text>
<text x="102.1" y="130.4">PC4</text>
<text x="127.6" y="127.9">PB3</text>
<text x="127.6" y="130.4">PB4</text>
<text x="224.4" y="128.5">+5V</text>
<text x="60.3" y="132.9">5</text>
<text x="60.4" y="135.5">A</text>
<text x="102.1" y="135.5">PC6</text>
<text x="102.1" y="132.9">PC5</text>
<text x="127.6" y="132.9">PB5</text>
<text x="127.6" y="135.5">PB6</text>
<text x="221.7" y="132.9">R30</text>
<text x="226.9" y="137.1" transform="rotate(-90 226.9 137.1)">2k</text>
<text x="50.6" y="138">Encoder1</text>
<text x="54.2" y="143.8">+5V</text>
<text x="60.2" y="138">B</text>
<text x="60.2" y="143.1">G</text>
<text x="60.3" y="140.6">Z</text>
<text x="102.1" y="138">PC7</text>
<text x="102.1" y="140.6">PC8</text>
<text x="102.1" y="143.1">PC9</text>
<text x="127.6" y="138">PB7</text>
<text x="127.6" y="140.6">PB8</text>
<text x="127.6" y="143.1">PB9</text>
<text x="217.2" y="142.1">D3</text>
<text x="231.7" y="142.1">D5</text>
<text x="68.7" y="146.8" transform="rotate(-90 68.7 146.8)">R28</text>
<text x="70.7" y="146.5" transform="rotate(-90 70.7 146.5)">10k</text>
<text x="73.8" y="146.8" transform="rotate(-90 73.8 146.8)">R27</text>
<text x="75.8" y="146.5" transform="rotate(-90 75.8 146.5)">10k</text>
<text x="78.8" y="146.8" transform="rotate(-90 78.8 146.8)">R26</text>
<text x="80.9" y="146.5" transform="rotate(-90 80.9 146.5)">10k</text>
<text x="83.9" y="146.8" transform="rotate(-90 83.9 146.8)">R22</text>
<text x="86" y="146.5" transform="rotate(-90 86 146.5)">10k</text>
<text x="102.1" y="145.6">PC10</text>
<text x="102.1" y="148.2">PC11</text>
<text x="126.4" y="145.6">PB10</text>
<text x="126.4" y="148.2">PB11</text>
<text x="215.4" y="145.6">1N914WT</text>
<text x="228.4" y="145.6">1N914WT</text>
<text x="73" y="153.8">GND</text>
<text x="102.1" y="153.3">PC13</text>
<text x="102.1" y="155.8">PC14</text>
<text x="102.1" y="150.7">PC12</text>
<text x="126.4" y="150.7">PB12</text>
<text x="126.4" y="153.3">PB13</text>
<text x="126.4" y="155.8">PB14</text>
<text x="148.3" y="151">R20</text>
<text x="153.4" y="151">R19</text>
<text x="102.1" y="158.3">PC15</text>
<text x="115.2" y="159.5" transform="rotate(-90 115.2 159.5)">VSS</text>
<text x="117.7" y="159.5" transform="rotate(-90 117.7 159.5)">VSS</text>
<text x="120.2" y="159.5" transform="rotate(-90 120.2 159.5)">VSSA</text>
<text x="126.4" y="158.3">PB15</text>
<text x="153.3" y="156.2" transform="rotate(-90 153.3 156.2)">150R</text>
<text x="158.3" y="156.2" transform="rotate(-90 158.3 156.2)">150R</text>
<text x="163.4" y="159.1">NTC</text>
<text x="163.4" y="156.6">TH2</text>
<text x="169.2" y="156.5">+3V3</text>
<text x="121.6" y="163.4">U4</text>
<text x="121.6" y="166">STM32F405RGTx</text>
<text x="148.9" y="165.7">Red</text>
<text x="149.4" y="163.7">D6</text>
<text x="157.1" y="166.1" transform="rotate(-90 157.1 166.1)">Green</text>
<text x="158" y="163.2">D2</text>
<text x="163.4" y="170.7" transform="rotate(-90 163.4 170.7)">10k</text>
<text x="164.1" y="168.8">R21</text>
<text x="114.9" y="185.6">GND</text>
<text x="155.6" y="183.1">GND</text>
</g>
<g font-size="1.8" fill="#0000c2">
<text x="166" y="37.3" transform="rotate(-90 166 37.3)">SWDIO</text>
<text x="168.5" y="37.4" transform="rotate(-90 168.5 37.4)">SWDCLK</text>
<text x="186.3" y="37.8" transform="rotate(-90 186.3 37.8)">RX_NCS</text>
<text x="188.8" y="37.8" transform="rotate(-90 188.8 37.8)">SCK</text>
<text x="191.1" y="38" transform="rotate(-90 191.1 38)">TX_MOSI</text>
<text x="193.9" y="37.7" transform="rotate(-90 193.9 37.7)">MISO</text>
<text x="209.4" y="37.1" transform="rotate(-90 209.4 37.1)">USB_DM</text>
<text x="211.9" y="37" transform="rotate(-90 211.9 37)">USB_DP</text>
<text x="126.9" y="47.1">Make</text>
<text x="132.8" y="47.1">sure,</text>
<text x="138.7" y="47.1">VDDA and</text>
<text x="149.2" y="47.1">VOFS from</text>
<text x="128" y="49.1">TMC have</text>
<text x="131.5" y="51.2">fork</text>
<text x="136.4" y="51.2">from</text>
<text x="138.4" y="49.1">theyr</text>
<text x="141.9" y="51.2">the</text>
<text x="144.3" y="49.1">own</text>
<text x="146.1" y="51.2">3.3V</text>
<text x="149.1" y="49.1">combined</text>
<text x="151.3" y="51.2">LDO.</text>
<text x="102.1" y="132.9">PC5 Motor</text>
<text x="112.8" y="132.9">Temp</text>
<text x="117.2" y="135.5">PPM</text>
<text x="122.4" y="135.5">Input</text>
<text x="120" y="140.6">CAN RXPB8</text>
<text x="120.2" y="143.1">CAN TX PB9</text>
<text x="205.9" y="139.8">CAN RX</text>
<text x="206" y="142.3">CAN TX</text>
<text x="239.4" y="139.8">CAN RX</text>
<text x="239.6" y="142.3">CAN TX</text>
<text x="221.5" y="150.2">Ghost</text>
<text x="228" y="150.2">CAN</text>
</g>
<g font-size="1.8" fill="#a90000">
<text x="162.3" y="42.6" transform="rotate(-90 162.3 42.6)">1</text>
<text x="164.8" y="42.6" transform="rotate(-90 164.8 42.6)">2</text>
<text x="167.4" y="42.6" transform="rotate(-90 167.4 42.6)">3</text>
<text x="169.9" y="42.6" transform="rotate(-90 169.9 42.6)">4</text>
<text x="182.6" y="42.6" transform="rotate(-90 182.6 42.6)">5</text>
<text x="185.2" y="42.6" transform="rotate(-90 185.2 42.6)">4</text>
<text x="187.7" y="42.6" transform="rotate(-90 187.7 42.6)">3</text>
<text x="190.2" y="42.6" transform="rotate(-90 190.2 42.6)">2</text>
<text x="192.8" y="42.6" transform="rotate(-90 192.8 42.6)">1</text>
<text x="205.5" y="42.6" transform="rotate(-90 205.5 42.6)">1</text>
<text x="208" y="42.6" transform="rotate(-90 208 42.6)">2</text>
<text x="210.6" y="42.6" transform="rotate(-90 210.6 42.6)">3</text>
<text x="213.1" y="42.6" transform="rotate(-90 213.1 42.6)">4</text>
<text x="99.6" y="75.9">7</text>
<text x="111.5" y="73.1" transform="rotate(-90 111.5 73.1)">1</text>
<text x="114" y="73.7" transform="rotate(-90 114 73.7)">19</text>
<text x="116.6" y="73.7" transform="rotate(-90 116.6 73.7)">32</text>
<text x="119.1" y="73.7" transform="rotate(-90 119.1 73.7)">48</text>
<text x="121.7" y="73.7" transform="rotate(-90 121.7 73.7)">64</text>
<text x="124.2" y="73.7" transform="rotate(-90 124.2 73.7)">13</text>
<text x="132" y="75.9">14</text>
<text x="99" y="81">60</text>
<text x="132" y="78.5">15</text>
<text x="132" y="81">16</text>
<text x="132" y="83.6">17</text>
<text x="99" y="86.1">31</text>
<text x="99" y="88.6">47</text>
<text x="132" y="86.1">20</text>
<text x="132" y="88.6">21</text>
<text x="132" y="91.2">22</text>
<text x="132" y="93.7">23</text>
<text x="132" y="96.3">41</text>
<text x="132" y="98.8">42</text>
<text x="132" y="101.3">43</text>
<text x="40.4" y="105.5" transform="rotate(-90 40.4 105.5)">2</text>
<text x="99.6" y="106.4">5</text>
<text x="132" y="103.9">44</text>
<text x="132" y="106.4">45</text>
<text x="36.8" y="109">1</text>
<text x="43.1" y="109">3</text>
<text x="99.6" y="109">6</text>
<text x="132" y="109">46</text>
<text x="132" y="111.5">49</text>
<text x="40.4" y="114.4" transform="rotate(-90 40.4 114.4)">4</text>
<text x="99" y="114">54</text>
<text x="99.6" y="119.1">8</text>
<text x="132" y="119.1">26</text>
<text x="132" y="114">50</text>
<text x="99" y="124.2">10</text>
<text x="99.6" y="121.7">9</text>
<text x="132" y="121.7">27</text>
<text x="132" y="124.2">28</text>
<text x="62.8" y="131.8">1</text>
<text x="99" y="126.7">11</text>
<text x="99" y="129.3">24</text>
<text x="99" y="131.8">25</text>
<text x="132" y="126.7">55</text>
<text x="132" y="129.3">56</text>
<text x="132" y="131.8">57</text>
<text x="62.8" y="134.4">2</text>
<text x="62.8" y="136.9">3</text>
<text x="99" y="134.4">37</text>
<text x="99" y="136.9">38</text>
<text x="132" y="134.4">58</text>
<text x="132" y="136.9">59</text>
<text x="62.8" y="139.4">4</text>
<text x="62.8" y="142">5</text>
<text x="99" y="139.4">39</text>
<text x="99" y="142">40</text>
<text x="132" y="139.4">61</text>
<text x="132" y="142">62</text>
<text x="99" y="144.5">51</text>
<text x="99" y="147.1">52</text>
<text x="99" y="149.6">53</text>
<text x="132" y="144.5">29</text>
<text x="132" y="147.1">30</text>
<text x="132" y="149.6">33</text>
<text x="99.6" y="152.1">2</text>
<text x="99.6" y="154.7">3</text>
<text x="132" y="152.1">34</text>
<text x="132" y="154.7">35</text>
<text x="99.6" y="157.2">4</text>
<text x="132" y="157.2">36</text>
<text x="114" y="162.6" transform="rotate(-90 114 162.6)">18</text>
<text x="116.6" y="162.6" transform="rotate(-90 116.6 162.6)">63</text>
<text x="119.1" y="162.6" transform="rotate(-90 119.1 162.6)">12</text>
</g>
<g font-size="1.8" fill="#725600">
<text x="261.7" y="77.1">PHASE_U</text>
<text x="261.7" y="79.6">PHASE_V</text>
<text x="261.7" y="82.1">PHASE_W</text>
<text x="261.7" y="84.7">VM</text>
<text x="136" y="99.9">VH</text>
<text x="136" y="97.4">WH</text>
<text x="136" y="102.5">UH</text>
<text x="86.6" y="120.2">CUR_W_STM</text>
<text x="86.7" y="125.3">CUR_U_STM</text>
<text x="87" y="122.8">CUR_V_STM</text>
<text x="136" y="127.9">DRV_MISO</text>
<text x="136" y="130.4">DRV_MOSI</text>
<text x="136" y="132.9">DRV_ENABLE</text>
<text x="89.1" y="143.1">DRV_NCS</text>
<text x="136" y="138">FAULT</text>
<text x="261.7" y="140.6">CAN_RX_Vesc</text>
<text x="261.7" y="143.1">CAN_TX_Vesc</text>
<text x="89.1" y="145.6">DRV_SCK</text>
<text x="136" y="155.8">VL</text>
<text x="136" y="153.3">WL</text>
<text x="136" y="158.3">UL</text>
</g>
<text font-size="1.8" fill="#0f0f0f" x="260.3" y="102.6">V_M_FILTERED_AN_IN</text>
<text font-size="1.8" fill="#009600" x="78.3" y="128">V_M_FILTERED_AN_IN</text>
</svg>
